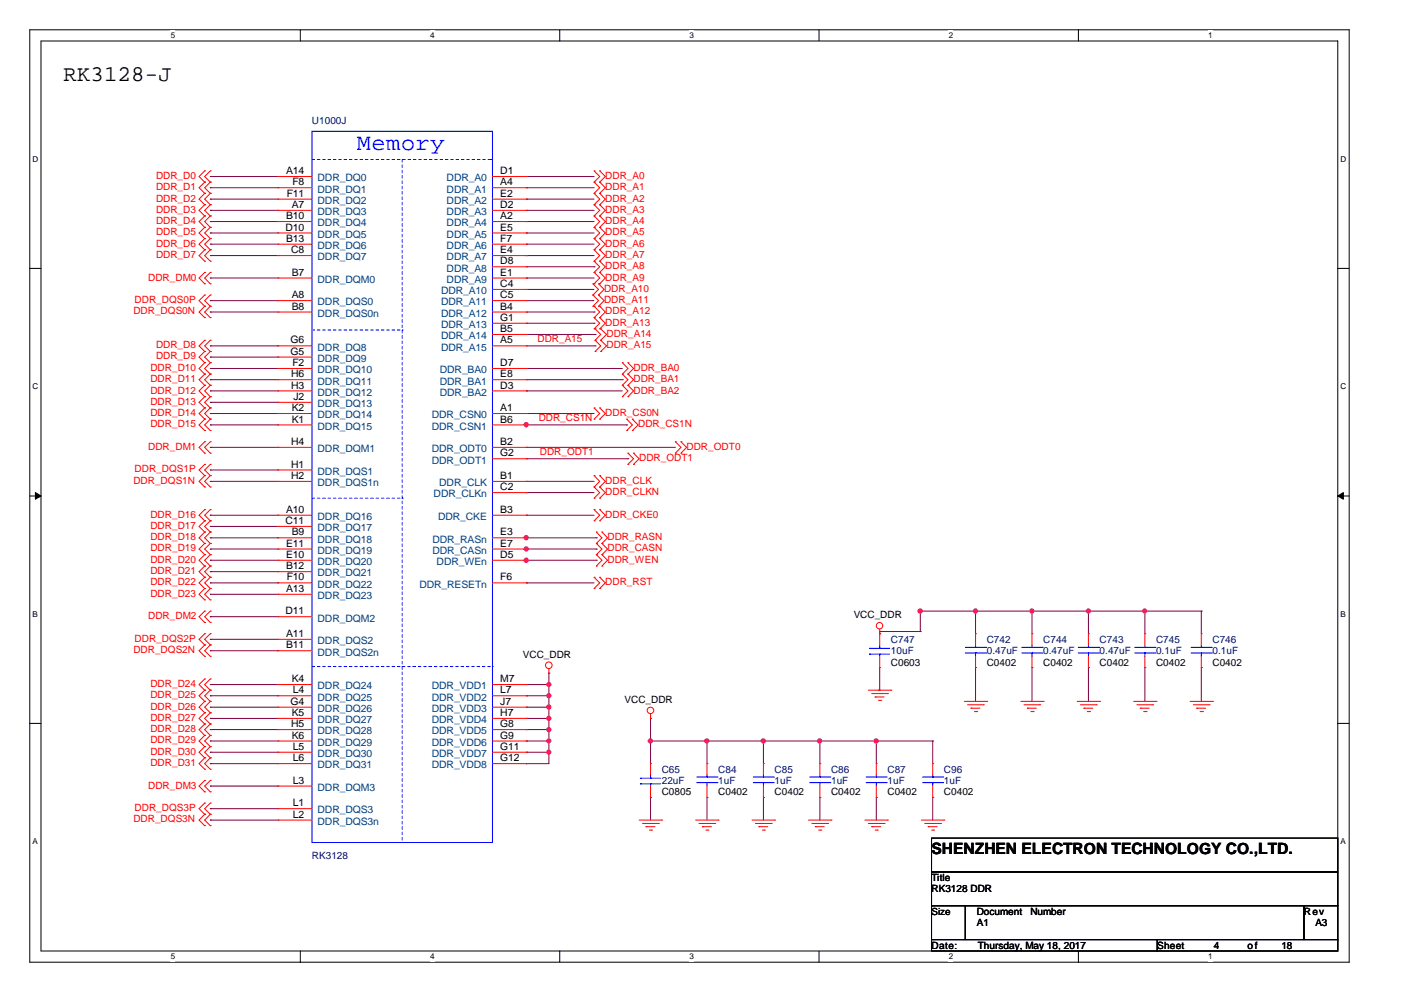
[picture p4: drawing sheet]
<svg xmlns="http://www.w3.org/2000/svg" width="297mm" height="210mm" viewBox="0 0 297 210" stroke-linecap="round" stroke-linejoin="round" font-family="sans-serif">
<path d="M6.3 6.3h279.1v197.2h-279.1zM8.7 8.7h274.3v192.4h-274.3z" fill="none" stroke="#000" stroke-width=".21"/>
<g fill="#fff">
<path d="M36.1 6.6h.9v1.9h-.9z"/>
<path d="M36.1 201.4h.9v1.9h-.9z"/>
</g>
<path d="M63.5 6.3v2.4M63.5 201.1v2.4" fill="none" stroke="#000" stroke-width=".21"/>
<g fill="#fff">
<path d="M91 6.6h.9v1.9h-.9z"/>
<path d="M91 201.4h.9v1.9h-.9z"/>
</g>
<path d="M118.4 6.3v2.4M118.4 201.1v2.4" fill="none" stroke="#000" stroke-width=".21"/>
<g fill="#fff">
<path d="M145.8 6.6h1v1.9h-1z"/>
<path d="M145.8 201.4h1v1.9h-1z"/>
</g>
<path d="M173.3 6.3v2.4M173.3 201.1v2.4" fill="none" stroke="#000" stroke-width=".21"/>
<g fill="#fff">
<path d="M200.7 6.6h.9v1.9h-.9z"/>
<path d="M200.7 201.4h.9v1.9h-.9z"/>
</g>
<path d="M228.1 6.3v2.4M228.1 201.1v2.4" fill="none" stroke="#000" stroke-width=".21"/>
<g fill="#fff">
<path d="M255.6 6.6h.9v1.9h-.9z"/>
<path d="M255.6 201.4h.9v1.9h-.9z"/>
<path d="M6.9 32.7h1.2v1.9h-1.2z"/>
<path d="M283.6 32.7h1.2v1.9h-1.2z"/>
<path d="M6.9 80.8h1.2v1.9h-1.2z"/>
<path d="M283.6 80.8h1.2v1.9h-1.2z"/>
</g>
<path d="M6.3 56.8h2.4M283 56.8h2.4" fill="none" stroke="#000" stroke-width=".21"/>
<g fill="#fff">
<path d="M6.9 128.9h1.1v1.9h-1.1z"/>
<path d="M283.6 128.9h1.1v1.9h-1.1z"/>
</g>
<path d="M6.3 104.9h2.4M283 104.9h2.4" fill="none" stroke="#000" stroke-width=".21"/>
<path d="M7.5 104.2l1.2 .7-1.2 .7zM283 104.9l1.2-.7v1.4z" fill="#000" stroke="#000" stroke-width=".21"/>
<g fill="#fff">
<path d="M6.9 177h1.1v1.9h-1.1z"/>
<path d="M283.6 177h1.1v1.9h-1.1z"/>
</g>
<path d="M6.3 153h2.4M283 153h2.4M197.1 177.2h85.9v7.2h-85.9zM197.1 184.4h85.9v7.2h-85.9zM197.1 191.6h7.1v7.1h-7.1zM197.1 198.7h47.7v2.4h-47.7zM204.2 191.6h71.6v7.1h-71.6zM244.8 198.7h38.2v2.4h-38.2zM275.8 191.6h7.2v7.1h-7.2z" fill="none" stroke="#000" stroke-width=".21"/>
<g fill="none" stroke="#800040" stroke-width=".21">
<path d="M44.5 39.7h.1M44.5 37.3h.1M44.5 39.7h14.3M44.5 37.3h14.3M111.3 39.7h.1M111.3 37.3h.1M111.3 39.7h14.4M111.3 37.3h14.4M44.5 44.5h.1M44.5 46.9h.1M44.5 51.6h.1M44.5 49.3h.1"/>
<path d="M44.5 42.1h.1M44.5 54.1h.1M44.5 58.8h.1M44.5 54.1h14.3M44.5 44.5h14.3M44.5 42.1h14.3M44.5 46.9h14.3M44.5 51.6h14.3M44.5 58.8h14.3M44.5 49.3h14.3M111.3 54.1h.1M111.3 44.5h.1"/>
<path d="M111.3 42.1h.1M111.3 46.9h.1M111.3 51.6h.1M111.3 58.8h.1M111.3 49.3h.1M111.3 54.1h14.4M111.3 44.5h14.4M111.3 42.1h14.4M111.3 56.4h14.4M111.3 46.9h14.4M111.3 51.6h14.4M111.3 58.8h14.4"/>
<path d="M111.3 49.3h14.4M125.7 56.4h.1M44.5 66h.1M44.5 63.6h.1M44.5 75.5h.1M44.5 77.9h.1M44.5 73.1h.1M44.5 66h14.3M44.5 63.6h14.3M44.5 75.5h14.3M44.5 77.9h14.3M44.5 73.1h14.3"/>
<path d="M111.3 77.9h.1M111.3 66h14.4M111.3 63.6h14.1M111.3 77.9h20.3M111.3 73.1h14.6M111.3 68.4h14.4M111.3 61.2h14.1M111.3 70.7h14.6M125.4 63.6h.1M125.4 61.2h.1M125.7 66h.1M125.7 68.4h.1"/>
<path d="M125.9 70.7h.1M125.9 73.1h.1M44.5 87.5h.1M44.5 82.7h.1M44.5 80.3h.1M44.5 85.1h.1M44.5 89.9h.1M44.5 99.4h.1M44.5 94.6h.1M44.5 87.5h14.3M44.5 82.7h14.3M44.5 80.3h14.3"/>
<path d="M44.5 85.1h14.3M44.5 89.9h14.3M44.5 99.4h14.3M44.5 94.6h14.3M111.1 89.9h21.5M111.3 87.5h.1M111.3 94.6h.1M111.3 82.7h.1M111.3 89.9h.1M111.3 87.5h14.4M111.3 82.7h20.3M111.3 80.3h20.3"/>
<path d="M111.3 94.6h31.6M111.3 97h21.5M131.6 80.3h.1M132.6 89.9h.1M132.8 97h.1M44.5 101.8h.1M44.5 116.1h.1M44.5 109h.1M44.5 113.7h.1M44.5 111.3h.1M44.5 118.5h.1M44.5 101.8h14.3"/>
<path d="M44.5 116.1h14.3M44.5 109h14.3M44.5 113.7h14.3M44.5 111.3h14.3M44.5 118.5h14.3M111.1 116.1h15M111.1 113.7h15M111.1 118.5h15M111.3 104.2h.1M111.3 101.8h.1M111.3 109h.1M111.3 113.7h.1"/>
<path d="M111.3 118.5h.1M111.3 116.1h.1M111.3 104.2h14.4M111.3 101.8h14.4M111.3 109h14.4M126.1 116.1h.1M126.1 118.5h.1M126.1 113.7h.1M44.5 120.9h.1M44.5 125.7h.1M44.5 123.3h.1M44.5 135.2h.1"/>
<path d="M44.5 137.6h.1M44.5 130.4h.1M44.5 120.9h14.3M44.5 125.7h14.3M44.5 123.3h14.3M44.5 135.2h14.3M44.5 137.6h14.3M44.5 130.4h14.3M111.3 123.3h.1M111.3 123.3h14.4M186.1 134h.1M186.1 133.6h.1"/>
<path d="M186.1 133.6v.4M186.1 133.6h8.6M194.4 129.2h59.7M194.7 129.2h.1M194.7 133.6h.1M194.7 129.2v4.4M206.4 129.2h.1M206.4 129.2v4.8M218.3 129.2h.1M218.3 129.2v4.8M230.2 129.2h.1M230.2 129.2v4.8"/>
<path d="M242.2 129.2h.1M242.2 129.2v4.8M254.1 129.2h.1M254.1 129.2v4.8M44.5 159.1h.1M44.5 156.7h.1M44.5 151.9h.1M44.5 144.8h.1M44.5 149.6h.1M44.5 154.3h.1M44.5 147.1h.1M44.5 154.3h14.3"/>
<path d="M44.5 144.8h14.3M44.5 147.1h14.3M44.5 149.6h14.3M44.5 151.9h14.3M44.5 156.7h14.3M44.5 159.1h14.3M111.3 154.3h.1M111.3 144.8h.1M111.3 147.1h.1M111.3 149.6h.1M111.3 151.9h.1M111.3 156.7h.1"/>
<path d="M111.3 159.1h.1M111.3 154.3h4.8M111.3 144.8h4.8M111.3 147.1h4.8M111.3 149.6h4.8M111.3 151.9h4.8M111.3 156.7h4.8M111.3 159.1h4.8M116.1 144.8h.1M116.1 151.9h.1M116.1 142.4h.1M116.1 147.1h.1"/>
<path d="M116.1 149.6h.1M116.1 154.3h.1M116.1 156.7h.1M116.1 159.1h.1M116.1 142.4v19.1h-4.8M137.6 156.7h.1M137.6 151.9h.1M137.6 156.7h59.7M137.6 151.9v9.6M149.6 156.7h.1M149.6 156.7v4.8M161.5 156.7h.1"/>
<path d="M161.5 156.7v4.8M173.4 156.7h.1M173.4 156.7v4.8M185.4 156.7h.1M185.4 156.7v4.8M185.8 146h.1M185.8 146h.3M186.1 146h.1M186.1 141.2v4.8M197.3 156.7h.1M197.3 156.7v4.8M206.4 141.2h.1"/>
<path d="M206.4 141.2v7.1M218.3 141.2h.1M218.3 141.2v7.1M230.2 141.2h.1M230.2 141.2v7.1M242.2 141.2h.1M242.2 141.2v7.1M254.1 141.2h.1M254.1 141.2v7.1M44.5 161.5h.1M44.5 173.4h.1M44.5 171h.1"/>
<path d="M44.5 166.2h.1M44.5 161.5h14.3M44.5 173.4h14.3M44.5 171h14.3M44.5 166.2h14.3M111.3 161.5h.1M137.6 168.6h.1M137.6 168.6v4.8M149.6 168.6h.1M149.6 168.6v4.8M161.5 168.6h.1M161.5 168.6v4.8"/>
<path d="M173.4 168.6h.1M173.4 168.6v4.8M185.4 168.6h.1M185.4 168.6v4.8M197.3 168.6h.1M197.3 168.6v4.8"/>
</g>
<g fill="#f0f" stroke="#f0f" stroke-width=".21">
<circle cx="116.1" cy="144.8" r=".44"/>
<circle cx="116.1" cy="147.1" r=".44"/>
<circle cx="116.1" cy="149.5" r=".46"/>
<circle cx="116.1" cy="151.9" r=".44"/>
<circle cx="116.1" cy="156.7" r=".44"/>
<circle cx="116.1" cy="154.3" r=".46"/>
<circle cx="116.1" cy="159.1" r=".44"/>
<circle cx="111.3" cy="116.1" r=".44"/>
<circle cx="111.3" cy="118.5" r=".46"/>
<circle cx="111.3" cy="113.7" r=".46"/>
<circle cx="111.3" cy="89.8" r=".46"/>
<circle cx="218.3" cy="129.2" r=".44"/>
<circle cx="206.3" cy="129.2" r=".44"/>
<circle cx="230.2" cy="129.2" r=".44"/>
<circle cx="242.2" cy="129.2" r=".44"/>
<circle cx="194.7" cy="129.2" r=".46"/>
<circle cx="149.5" cy="156.7" r=".46"/>
<circle cx="137.6" cy="156.7" r=".46"/>
<circle cx="161.5" cy="156.7" r=".46"/>
<circle cx="185.3" cy="156.7" r=".46"/>
<circle cx="173.4" cy="156.7" r=".46"/>
</g>
<g fill="none" stroke="#f00" stroke-width=".21">
<path d="M43.3 36.1h.1M43.3 38.5h.1M43.3 36.1l-1.2 1.2 1.2 1.2M43.3 38.5l-1.2 1.2 1.2 1.2M44.5 36.1h.1M44.5 38.5h.1M44.5 36.1l-1.2 1.2 1.2 1.2M44.5 38.5l-1.2 1.2 1.2 1.2M58.8 37.3h.1M58.8 39.7h.1M58.8 37.3h7.2M58.8 39.7h7.2"/>
<path d="M104.2 37.3h7.1M104.2 39.7h7.1M111.3 37.3h.1M111.3 39.7h.1M125.7 38.5h.1M125.7 36.1h.1M125.7 36.1l1.2 1.2-1.2 1.2M125.7 38.5l1.2 1.2-1.2 1.2M126.9 38.5h.1M126.9 36.1h.1M126.9 36.1l1.2 1.2-1.2 1.2M126.9 38.5l1.2 1.2-1.2 1.2"/>
<path d="M43.3 40.9h.1M43.3 43.3h.1M43.3 45.7h.1M43.3 48.1h.1M43.3 50.5h.1M43.3 52.8h.1M43.3 55.2h.1M43.3 57.6h.1M43.3 40.9l-1.2 1.2 1.2 1.2M43.3 43.3l-1.2 1.2 1.2 1.2M43.3 45.7l-1.2 1.2 1.2 1.2M43.3 48.1l-1.2 1.2 1.2 1.2"/>
<path d="M43.3 50.5l-1.2 1.1 1.2 1.2M43.3 52.8l-1.2 1.3 1.2 1.1M43.3 57.6l-1.2 1.2 1.2 1.2M44.5 40.9h.1M44.5 43.3h.1M44.5 45.7h.1M44.5 48.1h.1M44.5 50.5h.1M44.5 52.8h.1M44.5 55.2h.1M44.5 57.6h.1M44.5 40.9l-1.2 1.2 1.2 1.2"/>
<path d="M44.5 43.3l-1.2 1.2 1.2 1.2M44.5 45.7l-1.2 1.2 1.2 1.2M44.5 48.1l-1.2 1.2 1.2 1.2M44.5 50.5l-1.2 1.1 1.2 1.2M44.5 52.8l-1.2 1.3 1.2 1.1M44.5 57.6l-1.2 1.2 1.2 1.2M58.8 58.8h.1M58.8 42.1h.1M58.8 44.5h.1M58.8 46.9h.1M58.8 49.3h.1M58.8 51.6h.1"/>
<path d="M58.8 54.1h.1M58.8 58.8h7.2M58.8 42.1h7.2M58.8 44.5h7.2M58.8 46.9h7.2M58.8 49.3h7.2M58.8 51.6h7.2M58.8 54.1h7.2M104.2 58.8h7.1M104.2 42.1h7.1M104.2 44.5h7.1M104.2 46.9h7.1"/>
<path d="M104.2 49.3h7.1M104.2 51.6h7.1M104.2 54.1h7.1M104.2 56.4h7.1M111.3 42.1h.1M111.3 44.5h.1M111.3 46.9h.1M111.3 49.3h.1M111.3 51.6h.1M111.3 54.1h.1M111.3 56.4h.1M111.3 58.8h.1"/>
<path d="M125.7 40.9h.1M125.7 43.3h.1M125.7 45.7h.1M125.7 48.1h.1M125.7 50.5h.1M125.7 52.8h.1M125.7 55.2h.1M125.7 57.6h.1M125.7 40.9l1.2 1.2-1.2 1.2M125.7 43.3l1.2 1.2-1.2 1.2M125.7 45.7l1.2 1.2-1.2 1.2M125.7 48.1l1.2 1.2-1.2 1.2"/>
<path d="M125.7 50.5l1.2 1.1-1.2 1.2M125.7 52.8l1.2 1.3-1.2 1.1M125.7 55.2l1.2 1.2-1.2 1.2M125.7 57.6l1.2 1.2-1.2 1.2M126.9 40.9h.1M126.9 43.3h.1M126.9 45.7h.1M126.9 48.1h.1M126.9 50.5h.1M126.9 52.8h.1M126.9 55.2h.1M126.9 57.6h.1"/>
<path d="M126.9 40.9l1.2 1.2-1.2 1.2M126.9 43.3l1.2 1.2-1.2 1.2M126.9 45.7l1.2 1.2-1.2 1.2M126.9 48.1l1.2 1.2-1.2 1.2M126.9 50.5l1.2 1.1-1.2 1.2M126.9 52.8l1.2 1.3-1.2 1.1M126.9 55.2l1.2 1.2-1.2 1.2M126.9 57.6l1.2 1.2-1.2 1.2M43.3 60h.1M43.3 62.4h.1M43.3 64.8h.1M43.3 67.2h.1"/>
<path d="M43.3 72h.1M43.3 74.3h.1M43.3 76.7h.1M43.3 79.1h.1M43.3 62.4l-1.2 1.2 1.2 1.2M43.3 64.8l-1.2 1.2 1.2 1.2M43.3 72l-1.2 1.1 1.2 1.2M43.3 74.3l-1.2 1.2 1.2 1.2M43.3 76.7l-1.2 1.2 1.2 1.2M43.3 79.1l-1.2 1.2 1.2 1.2M44.5 60h.1M44.5 62.4h.1"/>
<path d="M44.5 64.8h.1M44.5 67.2h.1M44.5 72h.1M44.5 74.3h.1M44.5 76.7h.1M44.5 79.1h.1M44.5 62.4l-1.2 1.2 1.2 1.2M44.5 64.8l-1.2 1.2 1.2 1.2M44.5 72l-1.2 1.1 1.2 1.2M44.5 74.3l-1.2 1.2 1.2 1.2M44.5 76.7l-1.2 1.2 1.2 1.2M44.5 79.1l-1.2 1.2 1.2 1.2"/>
<path d="M58.8 63.6h.1M58.8 66h.1M58.8 73.1h.1M58.8 75.5h.1M58.8 77.9h.1M58.8 63.6h7.2M58.8 66h7.2M58.8 77.9h7.2M58.8 73.1h7.2M58.8 75.5h7.2M104.2 63.6h7.1M104.2 66h7.1"/>
<path d="M104.2 77.9h7.1M104.2 73.1h7.1M104.2 61.2h7.1M104.2 68.4h7.1M104.2 70.7h7.1M111.3 77.9h.1M111.3 61.2h.1M111.3 63.6h.1M111.3 66h.1M111.3 68.4h.1M111.3 70.7h.1M111.3 73.1h.1"/>
<path d="M125.4 64.8h.1M125.4 62.4h.1M125.4 60h.1M125.4 62.4l1.2 1.2-1.2 1.2M125.4 60l1.2 1.2-1.2 1.2M125.7 60h.1M125.7 67.2h.1M125.7 64.8h.1M125.7 69.5h.1M125.7 67.2l1.2 1.2-1.2 1.1M125.7 64.8l1.2 1.2-1.2 1.2M125.9 72h.1"/>
<path d="M125.9 69.5h.1M125.9 74.3h.1M125.9 69.5l1.2 1.2-1.2 1.3M125.9 72l1.2 1.1-1.2 1.2M126.6 64.8h.1M126.6 62.4h.1M126.6 60h.1M126.6 62.4l1.2 1.2-1.2 1.2M126.6 60l1.2 1.2-1.2 1.2M126.9 60h.1M126.9 67.2h.1M126.9 64.8h.1"/>
<path d="M126.9 69.5h.1M126.9 67.2l1.2 1.2-1.2 1.1M126.9 64.8l1.2 1.2-1.2 1.2M127.1 72h.1M127.1 69.5h.1M127.1 74.3h.1M127.1 69.5l1.2 1.2-1.2 1.3M127.1 72l1.2 1.1-1.2 1.2M131.6 79.1h.1M131.6 76.7h.1M131.6 76.7l1.2 1.2-1.2 1.2M131.6 79.1l1.2 1.2-1.2 1.2"/>
<path d="M132.8 79.1h.1M132.8 76.7h.1M132.8 79.1l1.2 1.2-1.2 1.2M132.8 76.7l1.2 1.2-1.2 1.2M43.3 81.5h.1M43.3 83.9h.1M43.3 86.3h.1M43.3 88.6h.1M43.3 91.1h.1M43.3 93.4h.1M43.3 95.8h.1M43.3 98.2h.1"/>
<path d="M43.3 81.5l-1.2 1.2 1.2 1.2M43.3 83.9l-1.2 1.2 1.2 1.2M43.3 86.3l-1.2 1.2 1.2 1.1M43.3 88.6l-1.2 1.3 1.2 1.2M43.3 93.4l-1.2 1.2 1.2 1.2M43.3 98.2l-1.2 1.2 1.2 1.2M44.5 81.5h.1M44.5 83.9h.1M44.5 86.3h.1M44.5 88.6h.1M44.5 91.1h.1M44.5 93.4h.1"/>
<path d="M44.5 95.8h.1M44.5 98.2h.1M44.5 81.5l-1.2 1.2 1.2 1.2M44.5 83.9l-1.2 1.2 1.2 1.2M44.5 86.3l-1.2 1.2 1.2 1.1M44.5 88.6l-1.2 1.3 1.2 1.2M44.5 93.4l-1.2 1.2 1.2 1.2M44.5 98.2l-1.2 1.2 1.2 1.2M58.8 94.6h.1M58.8 99.4h.1M58.8 80.3h.1M58.8 82.7h.1"/>
<path d="M58.8 85.1h.1M58.8 87.5h.1M58.8 89.9h.1M58.8 94.6h7.2M58.8 99.4h7.2M58.8 87.5h7.2M58.8 89.9h7.2M58.8 80.3h7.2M58.8 82.7h7.2M58.8 85.1h7.2M104.2 94.6h7.1M104.2 87.5h7.1"/>
<path d="M104.2 89.9h7.1M104.2 80.3h7.1M104.2 82.7h7.1M104.2 97h7.1M111.3 87.5h.1M111.3 89.9h.1M111.3 80.3h.1M111.3 82.7h.1M111.3 94.6h.1M111.3 97h.1M125.7 88.6h.1M125.7 86.3h.1"/>
<path d="M125.7 86.3l1.2 1.2-1.2 1.1M126.9 88.6h.1M126.9 86.3h.1M126.9 86.3l1.2 1.2-1.2 1.1M131.6 81.5h.1M131.6 83.9h.1M131.6 81.5l1.2 1.2-1.2 1.2M132.6 91.1h.1M132.6 88.6h.1M132.6 88.6l1.2 1.3-1.2 1.2M132.8 81.5h.1M132.8 83.9h.1"/>
<path d="M132.8 98.2h.1M132.8 95.8h.1M132.8 95.8l1.2 1.2-1.2 1.2M132.8 81.5l1.2 1.2-1.2 1.2M133.8 91.1h.1M133.8 88.6h.1M133.8 88.6l1.2 1.3-1.2 1.2M134 98.2h.1M134 95.8h.1M134 95.8l1.2 1.2-1.2 1.2M142.9 95.8h.1M142.9 93.4h.1"/>
<path d="M142.9 93.4l1.2 1.2-1.2 1.2M144.1 95.8h.1M144.1 93.4h.1M144.1 93.4l1.1 1.2-1.1 1.2M43.3 100.6h.1M43.3 103h.1M43.3 107.8h.1M43.3 110.1h.1M43.3 112.5h.1M43.3 114.9h.1M43.3 117.3h.1M43.3 119.7h.1"/>
<path d="M43.3 100.6l-1.2 1.2 1.2 1.2M43.3 107.8l-1.2 1.2 1.2 1.1M43.3 110.1l-1.2 1.2 1.2 1.2M43.3 114.9l-1.2 1.2 1.2 1.2M43.3 117.3l-1.2 1.2 1.2 1.2M43.3 119.7l-1.2 1.2 1.2 1.2M43.3 112.5l-1.2 1.2 1.2 1.2M44.5 100.6h.1M44.5 103h.1M44.5 107.8h.1M44.5 110.1h.1M44.5 112.5h.1"/>
<path d="M44.5 114.9h.1M44.5 117.3h.1M44.5 119.7h.1M44.5 100.6l-1.2 1.2 1.2 1.2M44.5 107.8l-1.2 1.2 1.2 1.1M44.5 110.1l-1.2 1.2 1.2 1.2M44.5 114.9l-1.2 1.2 1.2 1.2M44.5 117.3l-1.2 1.2 1.2 1.2M44.5 119.7l-1.2 1.2 1.2 1.2M44.5 112.5l-1.2 1.2 1.2 1.2M58.8 101.8h.1M58.8 109h.1"/>
<path d="M58.8 111.3h.1M58.8 113.7h.1M58.8 116.1h.1M58.8 118.5h.1M58.8 101.8h7.2M58.8 109h7.2M58.8 113.7h7.2M58.8 116.1h7.2M58.8 118.5h7.2M58.8 111.3h7.2M104.2 101.8h7.1M104.2 109h7.1"/>
<path d="M104.2 104.2h7.1M104.2 113.7h7.1M104.2 116.1h7.1M104.2 118.5h7.1M111.3 109h.1M111.3 101.8h.1M111.3 104.2h.1M111.3 113.7h.1M111.3 116.1h.1M111.3 118.5h.1M125.7 103h.1M125.7 100.6h.1"/>
<path d="M125.7 105.4h.1M125.7 110.1h.1M125.7 107.8h.1M125.7 100.6l1.2 1.2-1.2 1.2M125.7 103l1.2 1.2-1.2 1.2M125.7 107.8l1.2 1.2-1.2 1.1M126.1 114.9h.1M126.1 112.5h.1M126.1 117.3h.1M126.1 119.7h.1M126.1 112.5l1.2 1.2-1.2 1.2M126.1 114.9l1.2 1.2-1.2 1.2"/>
<path d="M126.1 117.3l1.2 1.2-1.2 1.2M126.9 103h.1M126.9 100.6h.1M126.9 105.4h.1M126.9 110.1h.1M126.9 107.8h.1M126.9 100.6l1.2 1.2-1.2 1.2M126.9 103l1.2 1.2-1.2 1.2M126.9 107.8l1.2 1.2-1.2 1.1M127.3 114.9h.1M127.3 112.5h.1M127.3 117.3h.1"/>
<path d="M127.3 119.7h.1M127.3 112.5l1.2 1.2-1.2 1.2M127.3 114.9l1.2 1.2-1.2 1.2M127.3 117.3l1.2 1.2-1.2 1.2M43.3 122.1h.1M43.3 124.5h.1M43.3 126.9h.1M43.3 129.2h.1M43.3 131.6h.1M43.3 134h.1M43.3 136.4h.1M43.3 138.8h.1"/>
<path d="M43.3 129.2l-1.2 1.2 1.2 1.2M43.3 134l-1.2 1.2 1.2 1.2M43.3 122.1l-1.2 1.2 1.2 1.2M43.3 124.5l-1.2 1.2 1.2 1.2M43.3 136.4l-1.2 1.2 1.2 1.2M44.5 122.1h.1M44.5 124.5h.1M44.5 126.9h.1M44.5 129.2h.1M44.5 131.6h.1M44.5 134h.1M44.5 136.4h.1"/>
<path d="M44.5 138.8h.1M44.5 122.1l-1.2 1.2 1.2 1.2M44.5 134l-1.2 1.2 1.2 1.2M44.5 124.5l-1.2 1.2 1.2 1.2M44.5 129.2l-1.2 1.2 1.2 1.2M44.5 136.4l-1.2 1.2 1.2 1.2M58.8 120.9h.1M58.8 123.3h.1M58.8 125.7h.1M58.8 130.4h.1M58.8 135.2h.1M58.8 137.6h.1"/>
<path d="M58.8 120.9h7.2M58.8 123.3h7.2M58.8 125.7h7.2M58.8 130.4h7.2M58.8 135.2h7.2M58.8 137.6h7.2M104.2 123.3h7.1M111.3 123.3h.1M125.7 124.5h.1M125.7 122.1h.1M125.7 122.1l1.2 1.2-1.2 1.2M126.9 124.5h.1"/>
<path d="M126.9 122.1h.1M126.9 122.1l1.2 1.2-1.2 1.2M186.1 134h.1M186.1 133v3.4M186.1 138.8v2.4M206.4 134h.1M206.4 134v2.4M206.4 138.8v2.4M218.3 134h.1M218.3 134v2.4M218.3 138.8v2.4M230.2 134h.1"/>
<path d="M230.2 134v2.4M230.2 138.8v2.4M242.2 134h.1M242.2 134v2.4M242.2 138.8v2.4M254.1 134h.1M254.1 134v2.4M254.1 138.8v2.4M43.3 143.6h.1M43.3 146h.1M43.3 148.3h.1M43.3 150.7h.1"/>
<path d="M43.3 153.1h.1M43.3 155.5h.1M43.3 157.9h.1M43.3 143.6l-1.2 1.2 1.2 1.2M43.3 146l-1.2 1.1 1.2 1.2M43.3 148.3l-1.2 1.3 1.2 1.1M43.3 150.7l-1.2 1.2 1.2 1.2M43.3 153.1l-1.2 1.2 1.2 1.2M43.3 155.5l-1.2 1.2 1.2 1.2M43.3 157.9l-1.2 1.2 1.2 1.2M44.5 143.6h.1M44.5 146h.1"/>
<path d="M44.5 148.3h.1M44.5 150.7h.1M44.5 153.1h.1M44.5 155.5h.1M44.5 157.9h.1M44.5 143.6l-1.2 1.2 1.2 1.2M44.5 146l-1.2 1.1 1.2 1.2M44.5 148.3l-1.2 1.3 1.2 1.1M44.5 150.7l-1.2 1.2 1.2 1.2M44.5 153.1l-1.2 1.2 1.2 1.2M44.5 155.5l-1.2 1.2 1.2 1.2M44.5 157.9l-1.2 1.2 1.2 1.2"/>
<path d="M58.8 144.8h.1M58.8 147.1h.1M58.8 149.6h.1M58.8 151.9h.1M58.8 154.3h.1M58.8 156.7h.1M58.8 159.1h.1M58.8 144.8h7.2M58.8 147.1h7.2M58.8 149.6h7.2M58.8 151.9h7.2M58.8 154.3h7.2"/>
<path d="M58.8 156.7h7.2M58.8 159.1h7.2M104.2 144.8h7.1M104.2 147.1h7.1M104.2 149.6h7.1M104.2 151.9h7.1M104.2 154.3h7.1M104.2 156.7h7.1M104.2 159.1h7.1M111.3 144.8h.1M111.3 147.1h.1M111.3 149.6h.1"/>
<path d="M111.3 151.9h.1M111.3 154.3h.1M111.3 156.7h.1M111.3 159.1h.1M116.1 142.4h.1M116.1 141.4v1M137.6 151.9h.1M137.6 151v.9M183.7 146h4.8M184.4 146.7h3.3M185.1 147.4h.1M185.1 147.4h1.9"/>
<path d="M185.8 148.1h.5M186.1 141.2h.1M186.3 148.1h.1M187.7 146.7h.1M188.5 146h.1M204 148.3h4.7M204.7 149h3.3M205.4 149.8h.1M205.4 149.8h1.9M206.1 150.5h.5M206.4 141.2h.1M206.6 150.5h.1"/>
<path d="M208 149h.1M208.7 148.3h.1M215.9 148.3h4.8M216.6 149h3.4M217.3 149.8h.1M217.3 149.8h1.9M218.1 150.5h.5M218.3 141.2h.1M218.6 150.5h.1M220 149h.1M220.7 148.3h.1M227.9 148.3h4.7"/>
<path d="M228.6 149h3.3M229.3 149.8h.1M229.3 149.8h1.9M230 150.5h.5M230.2 141.2h.1M230.5 150.5h.1M231.9 149h.1M232.6 148.3h.1M239.8 148.3h4.8M240.5 149h3.3M241.2 149.8h.1M241.2 149.8h1.9"/>
<path d="M241.9 150.5h.5M242.2 141.2h.1M242.4 150.5h.1M243.8 149h.1M244.6 148.3h.1M251.7 148.3h4.8M252.4 149h3.4M253.1 149.8h.1M253.1 149.8h2M253.9 150.5h.5M254.1 141.2h.1M254.4 150.5h.1"/>
<path d="M255.8 149h.1M256.5 148.3h.1M43.3 160.3h.1M43.3 162.7h.1M43.3 165h.1M43.3 167.5h.1M43.3 169.8h.1M43.3 172.2h.1M43.3 174.6h.1M43.3 160.3l-1.2 1.2 1.2 1.2M43.3 165l-1.2 1.2 1.2 1.3M43.3 169.8l-1.2 1.2 1.2 1.2"/>
<path d="M43.3 172.2l-1.2 1.2 1.2 1.2M44.5 160.3h.1M44.5 162.7h.1M44.5 165h.1M44.5 167.5h.1M44.5 169.8h.1M44.5 172.2h.1M44.5 174.6h.1M44.5 160.3l-1.2 1.2 1.2 1.2M44.5 165l-1.2 1.2 1.2 1.3M44.5 169.8l-1.2 1.2 1.2 1.2M44.5 172.2l-1.2 1.2 1.2 1.2"/>
<path d="M58.8 161.5h.1M58.8 166.2h.1M58.8 171h.1M58.8 173.4h.1M58.8 173.4h7.2M58.8 161.5h7.2M58.8 166.2h7.2M58.8 171h7.2M104.2 161.5h7.1M111.3 161.5h.1M135.2 173.4h4.8M135.9 174.2h3.4"/>
<path d="M136.6 174.8h.1M136.6 174.8h1.9M137.4 175.5h.4M137.6 168.6h.1M137.6 161.5h.1M137.6 161.5v2.4M137.6 166.2v2.4M137.8 175.5h.1M139.3 174.2h.1M140 173.4h.1M147.1 173.4h4.8M147.9 174.2h3.3"/>
<path d="M148.6 174.8h.1M148.6 174.8h1.9M149.3 175.5h.5M149.6 161.5h.1M149.6 168.6h.1M149.6 161.5v2.4M149.6 166.2v2.4M149.8 175.5h.1M151.2 174.2h.1M151.9 173.4h.1M159.1 173.4h4.8M159.8 174.2h3.3"/>
<path d="M160.5 174.8h.1M160.5 174.8h1.9M161.2 175.5h.5M161.5 161.5h.1M161.5 168.6h.1M161.5 161.5v2.4M161.5 166.2v2.4M161.7 175.5h.1M163.1 174.2h.1M163.9 173.4h.1M171 173.4h4.8M171.7 174.2h3.4"/>
<path d="M172.5 174.8h.1M172.5 174.8h1.9M173.2 175.5h.4M173.4 161.5h.1M173.4 168.6h.1M173.4 161.5v2.4M173.4 166.2v2.4M173.6 175.5h.1M175.1 174.2h.1M175.8 173.4h.1M183 173.4h4.7M183.7 174.2h3.3"/>
<path d="M184.4 174.8h.1M184.4 174.8h1.9M185.1 175.5h.5M185.4 161.5h.1M185.4 168.6h.1M185.4 161.5v2.4M185.4 166.2v2.4M185.6 175.5h.1M187 174.2h.1M187.7 173.4h.1M194.9 173.4h4.8M195.6 174.2h3.4"/>
<path d="M196.3 174.8h.1M196.3 174.8h1.9M197.1 175.5h.4M197.3 161.5h.1M197.3 168.6h.1M197.3 161.5v2.4M197.3 166.2v2.4M197.5 175.5h.1M199 174.2h.1M199.7 173.4h.1"/>
<circle cx="186" cy="132.3" r=".68"/>
<circle cx="116.1" cy="140.7" r=".7"/>
<circle cx="137.6" cy="150.2" r=".69"/>
</g>
<g fill="none" stroke="#00f" stroke-width=".21">
<path d="M66 27.8h38.2v150.4h-38.2zM183.9 137.1h.1M183.9 138.3h.1M183.9 137.1h4.3M183.9 138.3h4.3M186.1 138.3h.1M186.1 137.1h.1M186.1 136.4v.7M186.1 138.3v.5M204.2 138.1h4.3M204.2 136.9h4.3M206.4 136.9h.1"/>
<path d="M206.4 138.1h.1M206.4 136.4v.5M206.4 138.1v.7M208.5 138.1h.1M208.5 136.9h.1M216.1 138.1h4.4M216.1 136.9h4.4M218.3 136.9h.1M218.3 138.1h.1M218.3 136.4v.5M218.3 138.1v.7M220.5 138.1h.1"/>
<path d="M220.5 136.9h.1M228.1 138.1h4.3M228.1 136.9h4.3M230.2 136.9h.1M230.2 138.1h.1M230.2 136.4v.5M230.2 138.1v.7M232.4 138.1h.1M232.4 136.9h.1M240 138.1h4.3M240 136.9h4.3M242.2 136.9h.1"/>
<path d="M242.2 138.1h.1M242.2 136.4v.5M242.2 138.1v.7M244.3 138.1h.1M244.3 136.9h.1M252 138.1h4.3M252 136.9h4.3M254.1 136.9h.1M254.1 138.1h.1M254.1 136.4v.5M254.1 138.1v.7M256.3 138.1h.1"/>
<path d="M256.3 136.9h.1M135.5 164.6h.1M135.5 165.8h.1M135.5 164.6h4.2M135.5 165.8h4.2M137.6 165.8h.1M137.6 164.6h.1M137.6 163.9v.7M137.6 165.8v.4M147.4 165.5h4.3M147.4 164.3h4.3M149.6 164.3h.1"/>
<path d="M149.6 165.5h.1M149.6 163.9v.4M149.6 165.5v.7M151.7 165.5h.1M151.7 164.3h.1M159.3 165.5h4.3M159.3 164.3h4.3M161.5 164.3h.1M161.5 165.5h.1M161.5 163.9v.4M161.5 165.5v.7M163.6 165.5h.1"/>
<path d="M163.6 164.3h.1M171.3 165.5h4.2M171.3 164.3h4.2M173.4 164.3h.1M173.4 165.5h.1M173.4 163.9v.4M173.4 165.5v.7M175.5 165.5h.1M175.5 164.3h.1M183.2 165.5h4.3M183.2 164.3h4.3M185.4 164.3h.1"/>
<path d="M185.4 165.5h.1M185.4 163.9v.4M185.4 165.5v.7M187.5 165.5h.1M187.5 164.3h.1M195.1 165.5h4.3M195.1 164.3h4.3M197.3 164.3h.1M197.3 165.5h.1M197.3 163.9v.4M197.3 165.5v.7M199.4 165.5h.1"/>
<path d="M199.4 164.3h.1"/>
</g>
<path d="M66 33.7h37.9M85.1 33.7v144.5M103.9 33.7h.1M66 69.8h19.1M85.1 69.8h.1M66 105.4h19.1M85.1 105.4h.1M66 141h19.1M85.1 141h.1M85.1 141h19.1M104.2 141h.1M85.1 178.2h.1" fill="none" stroke="#00f" stroke-width=".21" stroke-dasharray=".6 .6"/>
<text font-size="5" fill="#00f" x="75.5" y="31.7">Memory</text>
<text font-size="4.7" x="13.5" y="17.2">RK3128-J</text>
<text font-size="3.3" x="197.1" y="180.5">SHENZHEN ELECTRON TECHNOLOGY CO.,LTD.</text>
<g font-size="2.2">
<text x="60.5" y="36.8">A14</text>
<text x="60.7" y="41.6">F11</text>
<text x="61.8" y="39.2">F8</text>
<text x="105.8" y="36.8">D1</text>
<text x="105.8" y="39.2">A4</text>
<text x="105.8" y="41.6">E2</text>
<text x="60.5" y="46.3">B10</text>
<text x="61.7" y="44">A7</text>
<text x="105.8" y="44">D2</text>
<text x="105.8" y="46.3">A2</text>
<text x="60.4" y="48.8">D10</text>
<text x="60.5" y="51.1">B13</text>
<text x="61.6" y="53.5">C8</text>
<text x="105.8" y="48.8">E5</text>
<text x="105.8" y="51.1">F7</text>
<text x="105.8" y="53.5">E4</text>
<text x="61.7" y="58.3">B7</text>
<text x="105.8" y="55.9">D8</text>
<text x="105.8" y="58.3">E1</text>
<text x="61.7" y="63.1">A8</text>
<text x="61.7" y="65.5">B8</text>
<text x="105.8" y="60.7">C4</text>
<text x="105.8" y="63.1">C5</text>
<text x="105.8" y="65.5">B4</text>
<text x="105.8" y="67.9">G1</text>
<text x="105.8" y="70.2">B5</text>
<text x="61.5" y="72.6">G6</text>
<text x="61.5" y="75">G5</text>
<text x="61.8" y="77.4">F2</text>
<text x="105.8" y="77.4">D7</text>
<text x="105.8" y="72.6">A5</text>
<text x="61.6" y="79.8">H6</text>
<text x="61.6" y="82.2">H3</text>
<text x="105.8" y="79.8">E8</text>
<text x="105.8" y="82.2">D3</text>
<text x="61.7" y="86.9">K2</text>
<text x="61.7" y="89.4">K1</text>
<text x="62.1" y="84.6">J2</text>
<text x="105.8" y="86.9">A1</text>
<text x="105.8" y="89.4">B6</text>
<text x="61.6" y="94.1">H4</text>
<text x="105.8" y="94.1">B2</text>
<text x="61.6" y="98.9">H1</text>
<text x="61.6" y="101.3">H2</text>
<text x="105.8" y="96.5">G2</text>
<text x="105.8" y="101.3">B1</text>
<text x="105.8" y="103.7">C2</text>
<text x="60.4" y="110.8">C11</text>
<text x="60.5" y="108.5">A10</text>
<text x="61.7" y="113.2">B9</text>
<text x="105.8" y="108.5">B3</text>
<text x="105.8" y="113.2">E3</text>
<text x="60.5" y="115.6">E11</text>
<text x="60.5" y="118">E10</text>
<text x="105.8" y="115.6">E7</text>
<text x="105.8" y="118">D5</text>
<text x="60.5" y="120.4">B12</text>
<text x="60.5" y="125.2">A13</text>
<text x="60.7" y="122.8">F10</text>
<text x="105.8" y="122.8">F6</text>
<text x="60.4" y="129.9">D11</text>
<text x="60.5" y="134.7">A11</text>
<text x="60.5" y="137.1">B11</text>
<text x="61.5" y="149">G4</text>
<text x="61.7" y="144.3">K4</text>
<text x="62" y="146.6">L4</text>
<text x="105.8" y="144.3">M7</text>
<text x="105.8" y="146.6">L7</text>
<text x="105.8" y="149">J7</text>
<text x="61.6" y="153.8">H5</text>
<text x="61.7" y="151.4">K5</text>
<text x="105.8" y="151.4">H7</text>
<text x="105.8" y="153.8">G8</text>
<text x="61.7" y="156.2">K6</text>
<text x="62" y="158.6">L5</text>
<text x="62" y="161">L6</text>
<text x="105.8" y="156.2">G9</text>
<text x="105.8" y="158.6">G11</text>
<text x="105.8" y="161">G12</text>
<text x="62" y="165.7">L3</text>
<text x="62" y="170.5">L1</text>
<text x="62" y="172.9">L2</text>
</g>
<g font-size="2.2" fill="#004080">
<text x="67.2" y="38.3">DDR_DQ0</text>
<text x="67.2" y="40.7">DDR_DQ1</text>
<text x="94.5" y="38.3">DDR_A0</text>
<text x="94.5" y="40.7">DDR_A1</text>
<text x="67.2" y="43.1">DDR_DQ2</text>
<text x="67.2" y="45.5">DDR_DQ3</text>
<text x="67.2" y="47.9">DDR_DQ4</text>
<text x="94.5" y="43.1">DDR_A2</text>
<text x="94.5" y="45.5">DDR_A3</text>
<text x="94.5" y="47.9">DDR_A4</text>
<text x="67.2" y="50.3">DDR_DQ5</text>
<text x="67.2" y="52.7">DDR_DQ6</text>
<text x="94.5" y="50.3">DDR_A5</text>
<text x="94.5" y="52.7">DDR_A6</text>
<text x="67.2" y="59.8">DDR_DQM0</text>
<text x="67.2" y="55.1">DDR_DQ7</text>
<text x="94.5" y="55.1">DDR_A7</text>
<text x="94.5" y="57.4">DDR_A8</text>
<text x="94.5" y="59.8">DDR_A9</text>
<text x="67.2" y="64.6">DDR_DQS0</text>
<text x="93.3" y="62.2">DDR_A10</text>
<text x="93.3" y="64.6">DDR_A11</text>
<text x="67.2" y="67">DDR_DQS0n</text>
<text x="93.3" y="67">DDR_A12</text>
<text x="93.3" y="69.4">DDR_A13</text>
<text x="93.3" y="71.7">DDR_A14</text>
<text x="67.2" y="74.2">DDR_DQ8</text>
<text x="67.2" y="76.5">DDR_DQ9</text>
<text x="93.3" y="74.2">DDR_A15</text>
<text x="67.2" y="78.9">DDR_DQ10</text>
<text x="67.2" y="81.3">DDR_DQ11</text>
<text x="67.2" y="83.7">DDR_DQ12</text>
<text x="93" y="78.9">DDR_BA0</text>
<text x="93" y="81.3">DDR_BA1</text>
<text x="93" y="83.7">DDR_BA2</text>
<text x="67.2" y="86.1">DDR_DQ13</text>
<text x="67.2" y="88.5">DDR_DQ14</text>
<text x="91.3" y="88.5">DDR_CSN0</text>
<text x="67.2" y="95.6">DDR_DQM1</text>
<text x="67.2" y="90.9">DDR_DQ15</text>
<text x="91.3" y="90.9">DDR_CSN1</text>
<text x="91.3" y="95.6">DDR_ODT0</text>
<text x="67.2" y="100.4">DDR_DQS1</text>
<text x="91.3" y="98">DDR_ODT1</text>
<text x="67.2" y="102.8">DDR_DQS1n</text>
<text x="91.7" y="105.2">DDR_CLKn</text>
<text x="92.9" y="102.8">DDR_CLK</text>
<text x="67.2" y="110">DDR_DQ16</text>
<text x="67.2" y="112.3">DDR_DQ17</text>
<text x="92.7" y="110">DDR_CKE</text>
<text x="67.2" y="114.8">DDR_DQ18</text>
<text x="67.2" y="117.1">DDR_DQ19</text>
<text x="67.2" y="119.5">DDR_DQ20</text>
<text x="91.5" y="114.8">DDR_RASn</text>
<text x="91.5" y="117.1">DDR_CASn</text>
<text x="92.4" y="119.5">DDR_WEn</text>
<text x="67.2" y="121.9">DDR_DQ21</text>
<text x="67.2" y="124.3">DDR_DQ22</text>
<text x="88.7" y="124.3">DDR_RESETn</text>
<text x="67.2" y="126.7">DDR_DQ23</text>
<text x="67.2" y="131.4">DDR_DQM2</text>
<text x="67.2" y="136.2">DDR_DQS2</text>
<text x="67.2" y="138.6">DDR_DQS2n</text>
<text x="67.2" y="145.8">DDR_DQ24</text>
<text x="67.2" y="148.2">DDR_DQ25</text>
<text x="91.3" y="145.8">DDR_VDD1</text>
<text x="91.3" y="148.2">DDR_VDD2</text>
<text x="67.2" y="150.6">DDR_DQ26</text>
<text x="67.2" y="152.9">DDR_DQ27</text>
<text x="67.2" y="155.3">DDR_DQ28</text>
<text x="91.3" y="150.6">DDR_VDD3</text>
<text x="91.3" y="152.9">DDR_VDD4</text>
<text x="91.3" y="155.3">DDR_VDD5</text>
<text x="67.2" y="157.7">DDR_DQ29</text>
<text x="67.2" y="160.1">DDR_DQ30</text>
<text x="91.3" y="157.7">DDR_VDD6</text>
<text x="91.3" y="160.1">DDR_VDD7</text>
<text x="67.2" y="162.5">DDR_DQ31</text>
<text x="67.2" y="167.3">DDR_DQM3</text>
<text x="91.3" y="162.5">DDR_VDD8</text>
<text x="67.2" y="172">DDR_DQS3</text>
<text x="67.2" y="174.4">DDR_DQS3n</text>
</g>
<g font-size="2.1" fill="#000080">
<text x="66" y="26.2">U1000J</text>
<text x="188.5" y="136">C747</text>
<text x="208.7" y="136">C742</text>
<text x="220.7" y="136">C744</text>
<text x="232.6" y="136">C743</text>
<text x="244.6" y="136">C745</text>
<text x="256.5" y="136">C746</text>
<text x="188.5" y="138.3">10uF</text>
<text x="208.7" y="138.3">0.47uF</text>
<text x="220.7" y="138.3">0.47uF</text>
<text x="232.6" y="138.3">0.47uF</text>
<text x="244.6" y="138.3">0.1uF</text>
<text x="256.5" y="138.3">0.1uF</text>
<text x="140" y="163.4">C65</text>
<text x="140" y="165.8">22uF</text>
<text x="151.9" y="163.4">C84</text>
<text x="151.9" y="165.8">1uF</text>
<text x="163.9" y="163.4">C85</text>
<text x="163.9" y="165.8">1uF</text>
<text x="175.8" y="163.4">C86</text>
<text x="175.8" y="165.8">1uF</text>
<text x="187.7" y="163.4">C87</text>
<text x="187.7" y="165.8">1uF</text>
<text x="199.7" y="163.4">C96</text>
<text x="199.7" y="165.8">1uF</text>
<text x="66" y="181.6">RK3128</text>
</g>
<g font-size="2.1" fill="#f00">
<text x="33" y="37.8">DDR_D0</text>
<text x="33" y="40.2">DDR_D1</text>
<text x="128.1" y="37.8">DDR_A0</text>
<text x="128.1" y="40.2">DDR_A1</text>
<text x="33" y="42.6">DDR_D2</text>
<text x="33" y="45">DDR_D3</text>
<text x="33" y="47.4">DDR_D4</text>
<text x="128.1" y="42.6">DDR_A2</text>
<text x="128.1" y="45">DDR_A3</text>
<text x="128.1" y="47.4">DDR_A4</text>
<text x="33" y="49.8">DDR_D5</text>
<text x="33" y="52.1">DDR_D6</text>
<text x="128.1" y="49.8">DDR_A5</text>
<text x="128.1" y="52.1">DDR_A6</text>
<text x="31.4" y="59.3">DDR_DM0</text>
<text x="33" y="54.6">DDR_D7</text>
<text x="128.1" y="54.6">DDR_A7</text>
<text x="128.1" y="56.9">DDR_A8</text>
<text x="128.1" y="59.3">DDR_A9</text>
<text x="28.5" y="64.1">DDR_DQS0P</text>
<text x="127.8" y="64.1">DDR_A11</text>
<text x="127.8" y="61.7">DDR_A10</text>
<text x="28.2" y="66.5">DDR_DQS0N</text>
<text x="128.1" y="66.5">DDR_A12</text>
<text x="128.1" y="68.9">DDR_A13</text>
<text x="128.3" y="71.3">DDR_A14</text>
<text x="33" y="73.7">DDR_D8</text>
<text x="33" y="76">DDR_D9</text>
<text x="113.7" y="72.3">DDR_A15</text>
<text x="128.3" y="73.7">DDR_A15</text>
<text x="31.8" y="78.4">DDR_D10</text>
<text x="31.8" y="80.8">DDR_D11</text>
<text x="31.8" y="83.2">DDR_D12</text>
<text x="134" y="78.4">DDR_BA0</text>
<text x="134" y="80.8">DDR_BA1</text>
<text x="134" y="83.2">DDR_BA2</text>
<text x="31.8" y="85.6">DDR_D13</text>
<text x="31.8" y="88">DDR_D14</text>
<text x="114" y="89">DDR_CS1N</text>
<text x="128.1" y="88">DDR_CS0N</text>
<text x="31.4" y="95.2">DDR_DM1</text>
<text x="31.8" y="90.4">DDR_D15</text>
<text x="135" y="90.4">DDR_CS1N</text>
<text x="145.2" y="95.2">DDR_ODT0</text>
<text x="28.5" y="99.9">DDR_DQS1P</text>
<text x="114.2" y="96.1">DDR_ODT1</text>
<text x="135.2" y="97.5">DDR_ODT1</text>
<text x="28.2" y="102.3">DDR_DQS1N</text>
<text x="128.1" y="102.3">DDR_CLK</text>
<text x="128.1" y="104.7">DDR_CLKN</text>
<text x="31.8" y="109.5">DDR_D16</text>
<text x="31.8" y="111.8">DDR_D17</text>
<text x="128.1" y="109.5">DDR_CKE0</text>
<text x="31.8" y="116.6">DDR_D19</text>
<text x="31.8" y="119">DDR_D20</text>
<text x="31.8" y="114.2">DDR_D18</text>
<text x="128.5" y="114.2">DDR_RASN</text>
<text x="128.5" y="116.6">DDR_CASN</text>
<text x="128.5" y="119">DDR_WEN</text>
<text x="31.8" y="121.4">DDR_D21</text>
<text x="31.8" y="123.8">DDR_D22</text>
<text x="128.1" y="123.8">DDR_RST</text>
<text x="31.4" y="131">DDR_DM2</text>
<text x="31.8" y="126.2">DDR_D23</text>
<text x="28.5" y="135.7">DDR_DQS2P</text>
<text x="28.2" y="138.1">DDR_DQS2N</text>
<text x="31.8" y="145.3">DDR_D24</text>
<text x="31.8" y="147.7">DDR_D25</text>
<text x="31.8" y="150.1">DDR_D26</text>
<text x="31.8" y="152.4">DDR_D27</text>
<text x="31.8" y="154.8">DDR_D28</text>
<text x="31.8" y="157.2">DDR_D29</text>
<text x="31.8" y="159.6">DDR_D30</text>
<text x="31.4" y="166.8">DDR_DM3</text>
<text x="31.8" y="162">DDR_D31</text>
<text x="28.2" y="173.9">DDR_DQS3N</text>
<text x="28.5" y="171.5">DDR_DQS3P</text>
</g>
<g font-size="2.1">
<text x="180.6" y="130.7">VCC_DDR</text>
<text x="110.6" y="139.1">VCC_DDR</text>
<text x="188.5" y="140.8">C0603</text>
<text x="208.7" y="140.8">C0402</text>
<text x="220.7" y="140.8">C0402</text>
<text x="232.6" y="140.8">C0402</text>
<text x="244.6" y="140.8">C0402</text>
<text x="256.5" y="140.8">C0402</text>
<text x="132.1" y="148.6">VCC_DDR</text>
<text x="140" y="168.2">C0805</text>
<text x="151.9" y="168.2">C0402</text>
<text x="163.9" y="168.2">C0402</text>
<text x="175.8" y="168.2">C0402</text>
<text x="187.7" y="168.2">C0402</text>
<text x="199.7" y="168.2">C0402</text>
<text x="197.1" y="186.3">Title</text>
<text x="197.1" y="188.7">RK3128 DDR</text>
<text x="197.1" y="193.5">Size</text>
<text x="206.6" y="193.5">Document</text>
<text x="206.6" y="195.9">A1</text>
<text x="218" y="193.5">Number</text>
<text x="275.8" y="193.5">Rev</text>
<text x="278.2" y="195.9">A3</text>
<text x="197.1" y="200.7">Date:</text>
<text x="206.8" y="200.7">Thursday, May 18, 2017</text>
<text x="244.8" y="200.7">Sheet</text>
<text x="256.7" y="200.7">4</text>
<text x="263.9" y="200.7">of</text>
<text x="271.1" y="200.7">18</text>
</g>
<g font-size="1.7">
<text x="36.1" y="8.1">5</text>
<text x="91" y="8.1">4</text>
<text x="145.8" y="8.1">3</text>
<text x="200.7" y="8.1">2</text>
<text x="255.6" y="8.1">1</text>
<text x="6.9" y="34.2">D</text>
<text x="283.6" y="34.2">D</text>
<text x="6.9" y="82.3">C</text>
<text x="283.6" y="82.3">C</text>
<text x="6.9" y="130.5">B</text>
<text x="283.6" y="130.5">B</text>
<text x="6.9" y="178.6">A</text>
<text x="283.6" y="178.6">A</text>
<text x="36.1" y="202.9">5</text>
<text x="91" y="202.9">4</text>
<text x="145.8" y="202.9">3</text>
<text x="200.7" y="202.9">2</text>
<text x="255.6" y="202.9">1</text>
</g>
</svg>
